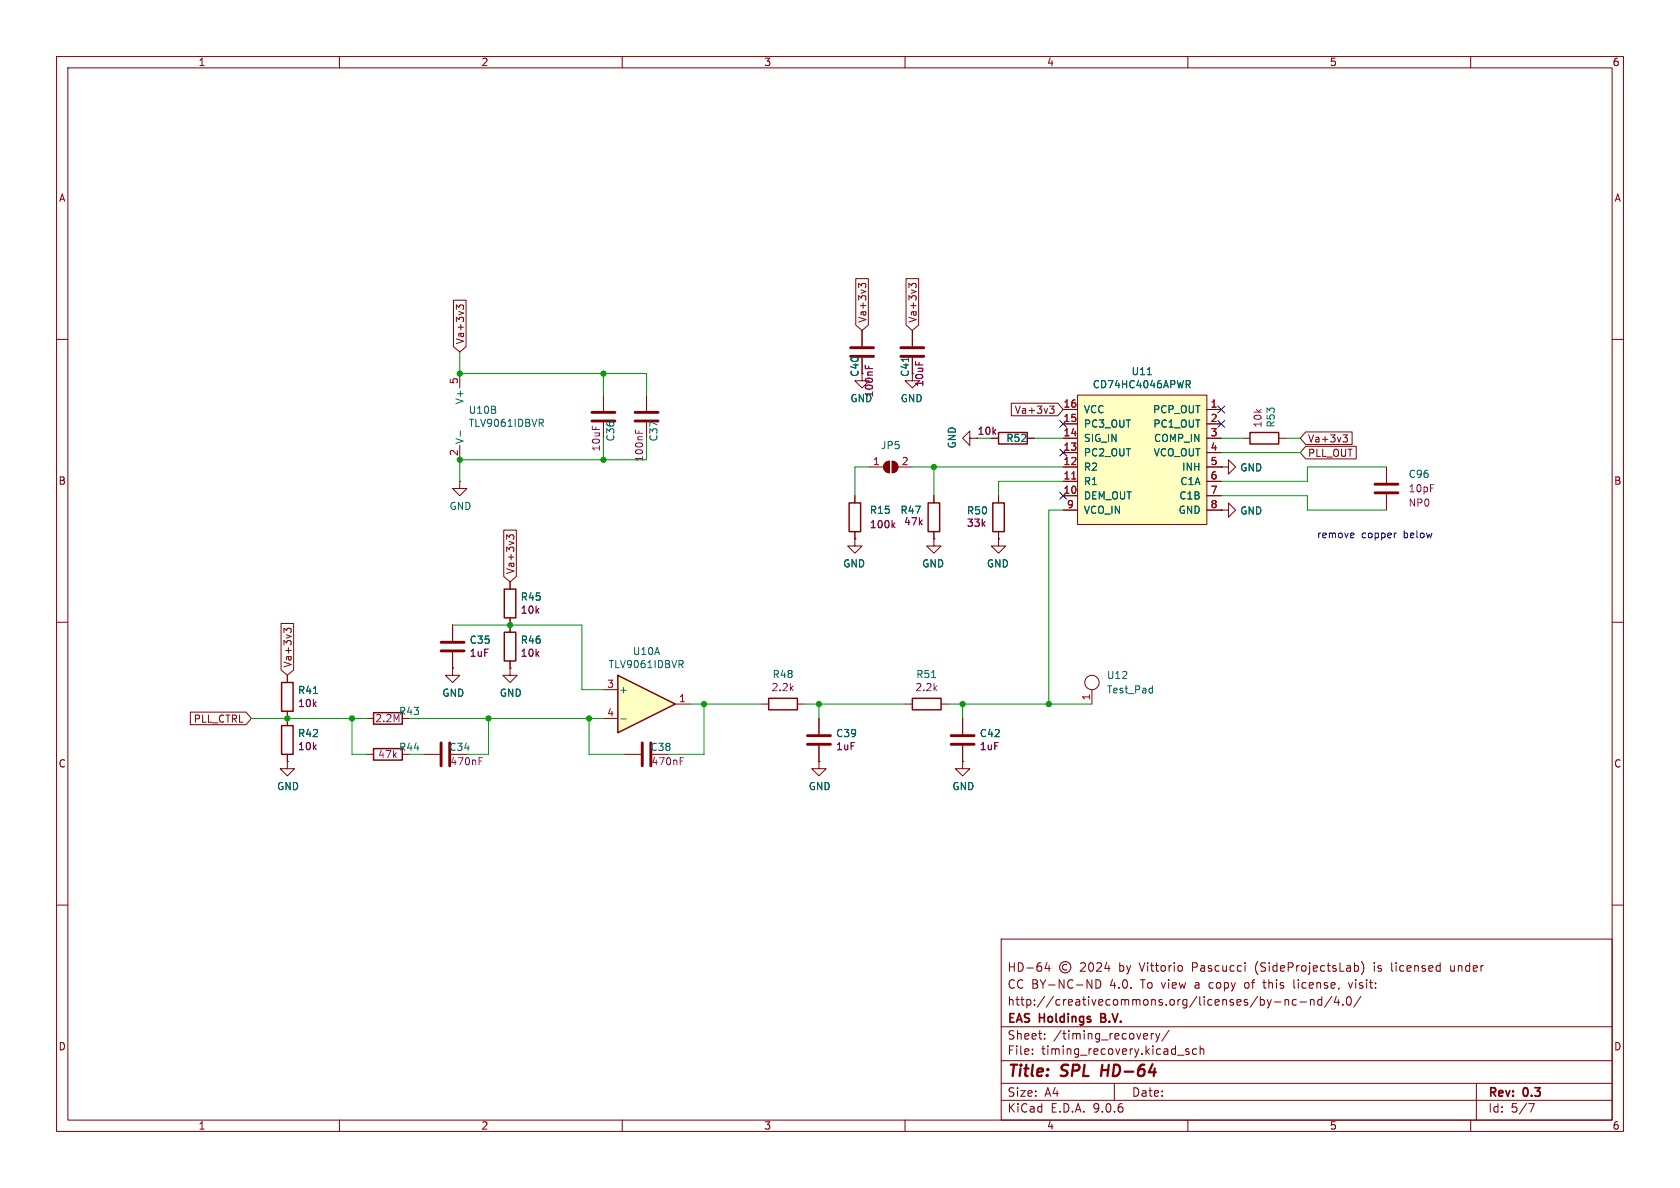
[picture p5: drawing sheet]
<svg xmlns="http://www.w3.org/2000/svg" width="297mm" height="210mm" viewBox="0 0 297 210" stroke-linecap="round" stroke-linejoin="round" font-family="sans-serif">
<g fill="none" stroke="#840000" stroke-width=".18">
<path d="M10 10h277v190h-277zM12 12h273v186h-273zM60 10v2M110 10v2M160 10v2M210 10v2M260 10v2M10 60h2M285 60h2M10 110h2M285 110h2M10 160h2"/>
<path d="M177 166h108v32h-108zM185.1 170.1l-.4 1.1h1M185.5 170.7v1M188.6 170.6a.52 .52 0 0 0-.8 .4 .52 .52 0 0 0 .8 .4M191 170.3l.6-.1 .2 .1 .1 .3-.9 1.1h.9M192.6 170.3l.2-.1a.81 .81 0 0 1 .6 .6 .81 .81 0 0 1-.3 .8l-.1 .1a.81 .81 0 0 1-.4-1.4zM193.7 173.2a.76 .76 0 0 1 .9 .7 .76 .76 0 0 1-.9 .8zM193.9 170.3l.6-.1 .2 .1v.3l-.9 1.1h.9M195.7 170.1l-.4 1.1h.9M196 170.7v1M208.9 170.8l.1 .2v.4l-.1 .2M220.1 170.2v.1"/>
<path d="M220.1 170.7v1M220.1 173.8v.8M223.2 173.7h.6M223.5 173.2v1.3l.2 .2M225.3 177.1h1.2M227.2 176.7v1M227.2 176.8l.2-.1 .3 .1 .1 .9M228.7 173.2v1.3l.3 .2M229.2 176.8l-.5-.1-.2 .3v.4l.1 .2h.6M229.8 177.1h1.2M231.7 176.8l.2-.1 .3 .1 .1 .9M231.7 176.7v1"/>
<path d="M233.7 176.8l-.5-.1-.2 .3v.4l.1 .2h.6M233.7 176.2v1.5M235.5 176.1l-1.3 2M236.2 176.1l-.3 1.1h.9M236.6 176.7v1M237.4 177.6v.1M238.2 176.3l.2-.1a.81 .81 0 0 1 .6 .6 .81 .81 0 0 1-.3 .8l-.2 .1a.81 .81 0 0 1-.3-1.4zM238.4 173.7l.3 1 .4-1M239.6 170.7h.3l.3 .3-.1 .6-.5 .1M240.6 176.1l-1.3 2M240.7 170a1.72 1.72 0 0 1 0 2.3M243 170.2v.1"/>
<path d="M243 170.7v1M246 170.2v1.3l.2 .2M256.5 170.7v.8v.1l.4 .1M285 160h2M60 198v2M110 198v2M160 198v2M177 194.5h108M177 191.5h108M177 187.5h108M177 181.5h108M182.5 186.3v.1"/>
<path d="M182.5 185.5v.1M184.7 183.6v.1M184.7 182.8v.1M197 191.5v3M203.5 182.7v1M204 182.7l-.3 .1-.2 .2M204.3 182.7l.4 1M204.7 183.7l-.2 .4-.2 .1M205 182.7l-.3 1M206.7 182.1l-1.3 2M208.2 186.5h1.1M210 198v2"/>
<path d="M210.2 185.5l-.4-.1-.2 .2 .1 .2 .5 .2v.3h-.6M211.5 185.5l-.4-.1-.3 .3v.4l.2 .2h.5M212.2 185.5l.2-.1 .3 .1 .1 .9M212.2 184.9v1.5M260 198v2M261 191.5v6.5M270.2 195.1h1l-.6 1.5"/>
<circle cx="188.3" cy="171" r="1"/>
</g>
<path d="M194.9 188.2l-.3 2" fill="none" stroke="#840000" stroke-width=".4"/>
<path d="M194.6 179.9h.5M195.1 179.2h-.5v1.5h.6" fill="none" stroke="#840000" stroke-width=".3"/>
<path d="M190.5 69.9h22.9v22.8h-22.9z" fill="#ffffc2"/>
<g fill="none" stroke="#840000" stroke-width=".18">
<path d="M81.3 66v2.6M81.3 78.7v2.6M106.7 69.9v2.7M106.7 74.7v2.8M114.3 69.9v2.7M114.3 74.7v2.8M171.4 77.5v1.2l-1.2-1.2 1.2-1.3v1.3h1.3M188 72.4h2.5M188 74.9h2.5M188 77.5h2.5M190.5 69.9h22.9v22.8h-22.9zM213.4 72.4h2.5"/>
<path d="M213.4 74.9h2.5M213.4 77.5h2.5M219.7 77.5h1.3M226.1 77.5h1.2M81.3 85.1v1.3h1.2l-1.2 1.2-1.3-1.2h1.3M81.3 85.1h.1M151.1 95.3v1.2h-1.2l1.2 1.3 1.3-1.3h-1.3M151.1 95.3h.1M151.1 87.6v1.3M151.1 94v1.3M153.7 82.6h2.5M156.5 81.8l.7-.3v2.1a1.02 1.02 0 0 1-.9-.7 1.02 1.02 0 0 1 .2-1.1z"/>
<path d="M157.7 81.5a1.02 1.02 0 0 1 1 1.1 1.02 1.02 0 0 1-1 1zM158.7 82.6h2.6M165.1 95.3v1.2h-1.3l1.3 1.3 1.3-1.3h-1.3M165.1 95.3h.1M165.1 87.6v1.3M165.1 94v1.3M188 80h2.5M188 82.6h2.5M188 85.1h2.5M188 87.6h2.5M188 90.2h2.5M213.4 80h2.5"/>
<path d="M213.4 82.6h2.5M213.4 85.1h2.5M213.4 87.6h2.5M213.4 90.2h2.5M215.9 90.2h1.3v1.2l1.2-1.2-1.2-1.3v1.3M215.9 90.2h.1M215.9 82.6h1.3v1.2l1.2-1.2-1.2-1.3v1.3M215.9 82.6h.1M245.1 82.6v2.7M245.1 87.4v2.8M50.8 119.4v1.3M90.2 102.9v1.2"/>
<path d="M90.2 109.2v1.3M50.8 125.7v1.3M64.8 127h1.2M110.5 133.4h2.8M134.6 124.5h1.3M141 124.5h1.2M144.8 134.6v1.3h1.2l-1.2 1.3-1.3-1.3h1.3M144.8 134.6h.1M144.8 127v2.8M144.8 131.8v2.8M160 124.5h1.3M166.4 124.5h1.2"/>
<path d="M170.2 134.6v1.3h1.2l-1.2 1.3-1.3-1.3h1.3M170.2 134.6h.1M170.2 127v2.8M170.2 131.8v2.8M193 121.9v2.6"/>
<circle cx="193" cy="120.6" r="1.27"/>
</g>
<path d="M189.5 84.7h.7" fill="none" stroke="#a90000" stroke-width=".18"/>
<path d="M81.4 76.2v.9M95.6 74.8l.4 .6M95.8 74.1l.2 .3v.3l-.2 .1M202.8 66.2h.8M209.7 67.3h.5l.2 .2-.1 .4h-.6M210 67.9l.4 .6M164.7 119.8h.7M55.4 122.6h.7M203.6 121.7h.1M203.7 121.2v1.3M203.7 122.4l-.1 .1" fill="none" stroke="#006464" stroke-width=".18"/>
<path d="M104.6 72.9h4.1M104.6 74.4h4.1M112.3 72.9h4M112.3 74.4h4M243.1 85.6h4M243.1 87.1h4M113.5 131.3v4.1M115.1 131.3v4.1M142.7 130h4.1M142.7 131.6h4.1M168.1 130h4.1M168.1 131.6h4.1" fill="none" stroke="#840000" stroke-width=".51"/>
<path d="M112.3 76v.6M112.9 76.2v.4M157.8 92.8l.4 .5M158.2 92.4l-.5 .5M120.3 134.5h.4M120.3 133.9h.6" fill="none" stroke="#840084" stroke-width=".18"/>
<path d="M221 76.5h5.1v2h-5.1zM150.1 88.9h2v5.1h-2zM164.1 88.9h2v5.1h-2zM89.2 104.1h2v5.1h-2zM49.8 120.7h2v5h-2zM66 126h5.1v2h-5.1zM135.9 123.4h5.1v2.1h-5.1zM161.3 123.4h5.1v2.1h-5.1z" fill="none" stroke="#840000" stroke-width=".25"/>
<g fill="#840000" stroke="#840000" stroke-width=".18">
<path d="M156.5 81.8l.7-.3v2.1a1.02 1.02 0 0 1-.9-.7 1.02 1.02 0 0 1 .2-1.1z"/>
<path d="M157.7 81.5a1.02 1.02 0 0 1 1 1.1 1.02 1.02 0 0 1-1 1z"/>
</g>
<path d="M109.2 119.4l10.2 5.1-10.2 5z" fill="#ffffc2"/>
<path d="M176.5 76.5h5.1v2h-5.1zM175.5 88.9h2v5.1h-2zM89.2 111.8h2v5h-2zM109.2 119.4l10.2 5.1-10.2 5zM49.8 128.3h2v5.1h-2zM66 132.3h5.1v2.1h-5.1z" fill="none" stroke="#840000" stroke-width=".25"/>
<g fill="none" stroke="#840000" stroke-width=".18">
<path d="M80.2 53.1h2.2v8.2l-1.1 .9-1.1-.9zM82 54.5v-.4l-.3-.2-.4 .1-.1 .3-.5-.4v.8M151.3 49.3h2.2v8.2l-1.1 .9-1.1-.9zM152.4 58.4v2.8M153.1 50.7v-.4l-.3-.2-.4 .1-.1 .3-.5-.4v.8M160.2 49.3h2.2v8.2l-1.1 .9-1.1-.9zM161.3 58.4v2.8M162 50.7v-.4l-.3-.2-.4 .1-.1 .3-.5-.4v.8M152.4 66v1.3h-1.3l1.3 1.3 1.3-1.3h-1.3M161.3 66v1.3h-1.3l1.3 1.3 1.3-1.3h-1.3M175.3 77.5h1.2M178.8 71.3h8.2l1 1.1-1 1.1h-8.2z"/>
<path d="M181.6 77.5h1.3M185.6 71.8h.7l-.4 .5 .4 .1v.4l-.2 .3h-.4M188 77.5h2.5M188 72.4h2.5M188 74.9h2.5M213.4 77.5h2.5M213.4 72.4h2.5M213.4 74.9h2.5M230.8 78.9h9v2.2h-9l-.9-1.1zM230.8 76.4h8.2v2.2h-8.2l-.9-1.1zM237.4 76.9h.8l-.4 .5 .3 .1 .1 .4-.2 .2h-.4M89.1 93.7h2.2v8.2l-1.1 1-1.1-1z"/>
<path d="M90.8 95.1v-.3l-.2-.3-.4 .1-.1 .4-.5-.5v.8M151.1 95.3h.1M151.1 87.6v1.3M151.1 94v1.3M165.1 95.3h.1M165.1 87.6v1.3M165.1 94v1.3M176.5 95.3v1.2h-1.2l1.2 1.3 1.3-1.3h-1.3M176.5 95.3h.1M176.5 87.6v1.3M176.5 94v1.3M188 80h2.5"/>
<path d="M188 82.6h2.5M188 85.1h2.5M188 87.6h2.5M188 90.2h2.5M213.4 80h2.5M213.4 82.6h2.5M213.4 85.1h2.5M213.4 87.6h2.5M213.4 90.2h2.5M215.9 90.2h.1M215.9 82.6h.1M49.7 110.2h2.2v8.2l-1.1 1-1.1-1z"/>
<path d="M50.8 119.4v1.3M51.5 111.7v-.4l-.3-.2h-.4l-.1 .4-.5-.4v.7M80 118.1v1.3h1.3l-1.3 1.3-1.3-1.3h1.3M80 118.1h.1M80 110.5v2.8M80 115.3v2.8M90.2 118.1v1.3h1.2l-1.2 1.3-1.3-1.3h1.3M90.2 118.1h.1M90.2 102.9v1.2M90.2 109.2v2.6M90.2 116.8v1.3M33.7 125.9h9.8l.9 1.1-.9 1.1h-9.8z"/>
<path d="M50.8 134.6v1.3h1.3l-1.3 1.3-1.3-1.3h1.3M50.8 134.6h.1M50.8 125.7v2.6M50.8 133.4v1.2M64.8 133.4h1.2M74.9 133.4h2.8M106.7 121.9h2.5M106.7 127h2.5M119.4 124.5h2.5M144.8 134.6h.1M144.8 127v2.8M144.8 131.8v2.8"/>
<path d="M170.2 134.6h.1M170.2 127v2.8M170.2 131.8v2.8"/>
</g>
<path d="M160.6 63.2v.7M202.8 66.2h.8M209.7 67.3h.5l.2 .2-.1 .4h-.6M210 67.9l.4 .6M120.3 117.4l.5 .6M120.5 116.8l.3 .2-.1 .3-.2 .1M55.4 122.6h.7M109.7 127.1h1" fill="none" stroke="#006464" stroke-width=".18"/>
<path d="M150.4 61.5h4M150.4 63h4M159.3 61.5h4M159.3 63h4M78 113.5h4M78 115.1h4M78 131.3v4.1M79.5 131.3v4.1" fill="none" stroke="#840000" stroke-width=".51"/>
<path d="M153 64.6v.6M153.6 64.7v.5M157.8 92.8l.4 .5M158.2 92.4l-.5 .5M84.7 134.5h.4M84.7 133.9h.6" fill="none" stroke="#840084" stroke-width=".18"/>
<g fill="none" stroke="#009600" stroke-width=".18">
<path d="M81.3 62.2v3.8h33v3.9M106.7 66v3.9M106.7 77.5v3.8M114.3 77.5v3.8h-33v3.8M182.9 77.5h5.1M215.9 77.5h3.8M227.3 77.5h2.6M153.7 82.6h-2.6v5M161.3 82.6h26.7M165.1 82.6v5M188 90.2h-2.6v34.3M188 85.1h-11.5v2.5"/>
<path d="M215.9 87.6h15.2v2.6h14M215.9 80h14M245.1 82.6h-14v2.5h-15.2M80 110.5h22.9v11.4h3.8M44.4 127h20.4M62.2 127v6.4h2.6M72.4 127h34.3M72.4 133.4h2.5M86.4 127v6.4h-3.9M104.1 127v6.4h6.4M121.9 124.5h12.7M124.5 124.5v8.9h-6.4"/>
<path d="M142.2 124.5h17.8M144.8 124.5v2.5M167.6 124.5h25.4M170.2 124.5v2.5"/>
</g>
<path d="M187.4 79.4l1.2 1.2M187.4 74.3l1.2 1.2M188.6 79.4l-1.2 1.2M188.6 74.3l-1.2 1.2M215.3 74.3l1.2 1.2M215.3 71.8l1.2 1.2M216.5 74.3l-1.2 1.2M216.5 71.8l-1.2 1.2M187.4 87l1.2 1.2M188.6 87l-1.2 1.2" fill="none" stroke="#000084" stroke-width=".18"/>
<path d="M238.9 94.2l.4 .1 .1 .2-.6 .1M239.3 95l-.4 .1M246.9 94.2l-.3 .1" fill="none" stroke="#0000c2" stroke-width=".18"/>
<path d="M189.5 84.7h.7" fill="none" stroke="#a90000" stroke-width=".18"/>
<g fill="#009600" stroke="#009600" stroke-width=".18">
<circle cx="62.2" cy="127" r=".46"/>
<circle cx="86.4" cy="127" r=".46"/>
<circle cx="90.2" cy="110.5" r=".46"/>
<circle cx="50.8" cy="127" r=".46"/>
<circle cx="106.7" cy="66" r=".46"/>
<circle cx="106.7" cy="81.3" r=".46"/>
<circle cx="104.1" cy="127" r=".46"/>
<circle cx="81.3" cy="66" r=".46"/>
<circle cx="81.3" cy="81.3" r=".46"/>
<circle cx="144.8" cy="124.5" r=".46"/>
<circle cx="124.5" cy="124.5" r=".46"/>
<circle cx="165.1" cy="82.6" r=".46"/>
<circle cx="185.4" cy="124.5" r=".46"/>
<circle cx="170.2" cy="124.5" r=".46"/>
</g>
<g font-size="2.8" fill="#840000">
<text x="178" y="190.9">Title:</text>
<text x="187.7" y="190.9">SPL</text>
<text x="195.5" y="190.9">HD-64</text>
</g>
<g font-size="2.1" fill="#840000">
<text x="178" y="172">HD-64</text>
<text x="198" y="172">by</text>
<text x="201.8" y="172">Vittorio</text>
<text x="211.1" y="172">Pascucci</text>
<text x="222.4" y="172">(SideProjectsLab)</text>
<text x="243.6" y="172">is</text>
<text x="246.8" y="172">licensed</text>
<text x="257.4" y="172">under</text>
<text x="178" y="178">http://creativecommons.org/licenses/by-nc-nd/4.0/</text>
<text x="178" y="175">CC BY-NC-ND</text>
<text x="196.2" y="175">4.0.</text>
<text x="201.8" y="175">To view</text>
<text x="211.6" y="175">a</text>
<text x="214.3" y="175">copy</text>
<text x="220.7" y="175">of</text>
<text x="224.3" y="175">this</text>
<text x="229.7" y="175">license,</text>
<text x="239.6" y="175">visit:</text>
<text x="178" y="184">Sheet:</text>
<text x="178" y="181.2">EAS</text>
<text x="183.8" y="181.2">Holdings</text>
<text x="186.2" y="184">/timing_recovery/</text>
<text x="195.3" y="181.2">B.V.</text>
<text x="178" y="186.7">File:</text>
<text x="184.1" y="186.7">timing_recovery.kicad_sch</text>
<text x="178" y="196.9">KiCad</text>
<text x="178" y="194.1">Size:</text>
<text x="184.7" y="194.1">A4</text>
<text x="185.7" y="196.9">E.D.A.</text>
<text x="193.3" y="196.9">9.0.6</text>
<text x="200" y="194.1">Date:</text>
<text x="263" y="194.3">Rev:</text>
<text x="263" y="196.9">Id:</text>
<text x="267.1" y="196.9">5/7</text>
<text x="269.4" y="194.3">0.3</text>
</g>
<g font-size="1.8" fill="#840000">
<text x="35" y="11.9">1</text>
<text x="85" y="11.9">2</text>
<text x="135" y="11.9">3</text>
<text x="185" y="11.9">4</text>
<text x="235" y="11.9">5</text>
<text x="285" y="11.9">6</text>
<text x="10.3" y="35.9">A</text>
<text x="285.3" y="35.9">A</text>
<text x="153.4" y="57.2" transform="rotate(-90 153.4 57.2)">Va+3v3</text>
<text x="162.2" y="57.2" transform="rotate(-90 162.2 57.2)">Va+3v3</text>
<text x="82.2" y="61" transform="rotate(-90 82.2 61)">Va+3v3</text>
<text x="152" y="66.7" transform="rotate(-90 152 66.7)">C40</text>
<text x="160.9" y="66.7" transform="rotate(-90 160.9 66.7)">C41</text>
<text x="172.7" y="77.1">10k</text>
<text x="179.3" y="73.3">Va+3v3</text>
<text x="231.1" y="81">PLL_OUT</text>
<text x="231.1" y="78.4">Va+3v3</text>
<text x="10.3" y="85.9">B</text>
<text x="285.3" y="85.9">B</text>
<text x="91.1" y="101.6" transform="rotate(-90 91.1 101.6)">Va+3v3</text>
<text x="51.8" y="118.1" transform="rotate(-90 51.8 118.1)">Va+3v3</text>
<text x="34.1" y="128">PLL_CTRL</text>
<text x="10.3" y="135.9">C</text>
<text x="285.3" y="135.9">C</text>
<text x="10.3" y="185.9">D</text>
<text x="285.3" y="185.9">D</text>
<text x="35" y="199.9">1</text>
<text x="85" y="199.9">2</text>
<text x="135" y="199.9">3</text>
<text x="185" y="199.9">4</text>
<text x="235" y="199.9">5</text>
<text x="285" y="199.9">6</text>
</g>
<g font-size="1.8" fill="#a90000">
<text x="81" y="68" transform="rotate(-90 81 68)">5</text>
<text x="187.9" y="72.1">16</text>
<text x="187.9" y="74.7">15</text>
<text x="187.9" y="77.2">14</text>
<text x="213.9" y="72.1">1</text>
<text x="213.9" y="74.7">2</text>
<text x="213.9" y="77.2">3</text>
<text x="81" y="80.7" transform="rotate(-90 81 80.7)">2</text>
<text x="154.2" y="82.3">1</text>
<text x="159.3" y="82.3">2</text>
<text x="187.9" y="79.8">13</text>
<text x="187.9" y="82.3">12</text>
<text x="213.9" y="79.8">4</text>
<text x="213.9" y="82.3">5</text>
<text x="187.9" y="84.8">11</text>
<text x="187.9" y="87.4">10</text>
<text x="188.5" y="89.9">9</text>
<text x="213.9" y="84.8">6</text>
<text x="213.9" y="87.4">7</text>
<text x="213.9" y="89.9">8</text>
<text x="107.2" y="121.7">3</text>
<text x="119.9" y="124.2">1</text>
<text x="192.8" y="123.9" transform="rotate(-90 192.8 123.9)">1</text>
<text x="107.2" y="126.7">4</text>
</g>
<g font-size="1.8" fill="#006464">
<text x="82.1" y="71.6" transform="rotate(-90 82.1 71.6)">V+</text>
<text x="150.2" y="71.3">GND</text>
<text x="159.1" y="71.3">GND</text>
<text x="193.1" y="68.8">CD74HC4046APWR</text>
<text x="200" y="66.5">U11</text>
<text x="82.8" y="73.4">U10B</text>
<text x="82.8" y="75.7">TLV9061IDBVR</text>
<text x="191.5" y="73.3">VCC</text>
<text x="191.5" y="75.8">PC3_OUT</text>
<text x="203.7" y="73.3">PCP_OUT</text>
<text x="203.8" y="75.8">PC1_OUT</text>
<text x="225.6" y="75.7" transform="rotate(-90 225.6 75.7)">R53</text>
<text x="82.1" y="78.6" transform="rotate(-90 82.1 78.6)">V-</text>
<text x="108.8" y="78.1" transform="rotate(-90 108.8 78.1)">C36</text>
<text x="116.4" y="78.1" transform="rotate(-90 116.4 78.1)">C37</text>
<text x="155.7" y="79.6">JP5</text>
<text x="169.2" y="79.4" transform="rotate(-90 169.2 79.4)">GND</text>
<text x="177.8" y="78.3">R52</text>
<text x="191.5" y="78.3">SIG_IN</text>
<text x="191.5" y="80.9">PC2_OUT</text>
<text x="191.5" y="83.4">R2</text>
<text x="203.9" y="80.9">VCO_OUT</text>
<text x="203.9" y="78.3">COMP_IN</text>
<text x="208.9" y="83.4">INH</text>
<text x="219.2" y="83.5">GND</text>
<text x="191.5" y="86">R1</text>
<text x="191.5" y="88.5">DEM_OUT</text>
<text x="208.4" y="88.5">C1B</text>
<text x="208.6" y="86">C1A</text>
<text x="248.9" y="84.7">C96</text>
<text x="79.4" y="90.3">GND</text>
<text x="153.7" y="91">R15</text>
<text x="159.1" y="91">R47</text>
<text x="170.9" y="91.1">R50</text>
<text x="191.5" y="91">VCO_IN</text>
<text x="208.3" y="91">GND</text>
<text x="219.2" y="91.2">GND</text>
<text x="149" y="100.5">GND</text>
<text x="162.9" y="100.5">GND</text>
<text x="174.4" y="100.5">GND</text>
<text x="92" y="106.4">R45</text>
<text x="82.9" y="114">C35</text>
<text x="92" y="114">R46</text>
<text x="107.5" y="118.3">TLV9061IDBVR</text>
<text x="111.8" y="116">U10A</text>
<text x="52.6" y="122.9">R41</text>
<text x="78.1" y="123.4">GND</text>
<text x="88.3" y="123.4">GND</text>
<text x="109.3" y="122.8">+</text>
<text x="136.5" y="120.1">R48</text>
<text x="161.9" y="120.1">R51</text>
<text x="195.6" y="120.2">U12</text>
<text x="195.6" y="122.8">Test_Pad</text>
<text x="52.6" y="130.5">R42</text>
<text x="147.7" y="130.5">C39</text>
<text x="173.1" y="130.5">C42</text>
<text x="70.4" y="132.9">R44</text>
<text x="79.3" y="132.9">C34</text>
<text x="114.9" y="132.9">C38</text>
<text x="48.9" y="139.9">GND</text>
<text x="142.9" y="139.9">GND</text>
<text x="168.3" y="139.9">GND</text>
</g>
<g font-size="1.8" fill="#840084">
<text x="154.5" y="70.3" transform="rotate(-90 154.5 70.3)">100nF</text>
<text x="163.4" y="68.5" transform="rotate(-90 163.4 68.5)">10uF</text>
<text x="223.2" y="75.7" transform="rotate(-90 223.2 75.7)">10k</text>
<text x="106.3" y="79.9" transform="rotate(-90 106.3 79.9)">10uF</text>
<text x="113.9" y="81.8" transform="rotate(-90 113.9 81.8)">100nF</text>
<text x="248.9" y="87.2">10pF</text>
<text x="248.9" y="89.8">NP0</text>
<text x="153.7" y="93.6">100k</text>
<text x="159.7" y="93.1">47k</text>
<text x="170.8" y="93.3">33k</text>
<text x="92" y="108.7">10k</text>
<text x="82.9" y="116.3">1uF</text>
<text x="92" y="116.3">10k</text>
<text x="52.6" y="125.2">10k</text>
<text x="136.3" y="122.4">2.2k</text>
<text x="161.7" y="122.4">2.2k</text>
<text x="66.2" y="127.9">2.2M</text>
<text x="70.4" y="126.6">R43</text>
<text x="52.6" y="132.8">10k</text>
<text x="66.8" y="134.2">47k</text>
<text x="79.5" y="135.5">470nF</text>
<text x="115.1" y="135.5">470nF</text>
<text x="147.7" y="132.8">1uF</text>
<text x="173.1" y="132.8">1uF</text>
</g>
<g font-size="1.8" fill="#0000c2">
<text x="232.7" y="95.4">remove</text>
<text x="240.7" y="95.4">copper</text>
<text x="248.3" y="95.4">below</text>
</g>
</svg>
